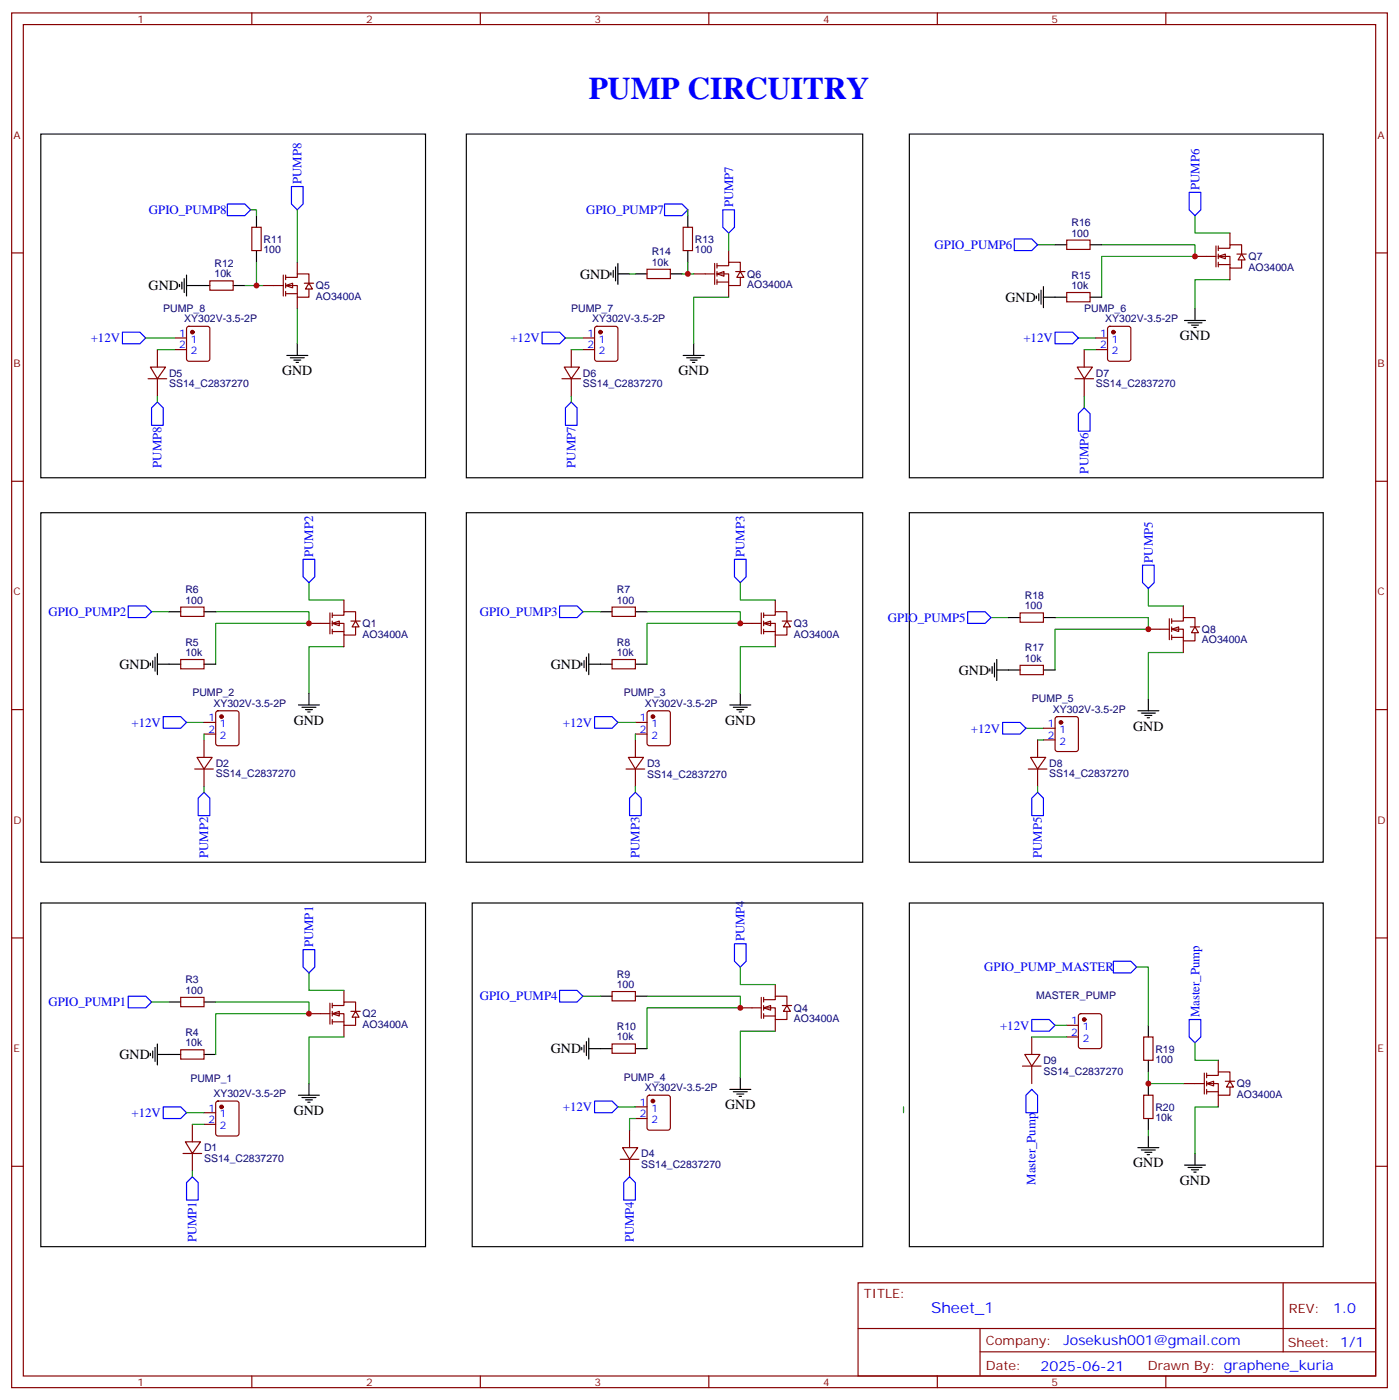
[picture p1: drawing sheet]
<svg xmlns="http://www.w3.org/2000/svg" width="423mm" height="424mm" viewBox="0 0 423 424" stroke-linecap="round" stroke-linejoin="round" font-family="sans-serif">
<g fill="none" stroke="#870000" stroke-width=".35">
<path d="M3.5 3.9h416.3v416.3h-416.3zM7.1 7.4h409.2v409.3h-409.2zM76.2 3.9v3.5M145.3 3.9v3.5M214.5 3.9v3.5M283.6 3.9v3.5M352.8 3.9v3.5M3.5 76.6h3.6M416.3 76.6h3.5M3.5 145.7h3.6M416.3 145.7h3.5M3.5 214.9h3.6"/>
<path d="M416.3 214.9h3.5M3.5 284h3.6M416.3 284h3.5M54.7 302h7v2.8h-7zM54.7 317.9h7v2.8h-7zM61.7 336.9h3.6M65.5 333.6l.5-.2h5.6l.7 .4v9.5l-.4 .6-5.9 .1-.7-.5v-9.4zM3.5 353.2h3.6M55.4 349.3h5.6M56.1 345.8h4.6l-2.5 3.5zM58.2 340.5v5.3M58.2 349.3v5.3"/>
<path d="M61.7 340.5h3.6M416.3 353.2h3.5M259.6 388.4h156.7v28.3h-156.7zM388.3 388.5v20.8M76.2 416.7v3.5M145.3 416.7v3.5M214.5 416.7v3.5M259.7 402.3h156.4M283.6 416.7v3.5M296.6 409.3h119.5M296.6 402.3v14.1M352.8 416.7v3.5"/>
</g>
<circle cx="67" cy="335.2" r=".53" fill="#870000" stroke="#870000" stroke-width=".35"/>
<path d="M51.2 303.4h3.5M51.2 319.3h3.5M61.7 303.4h3.6M61.7 319.3h3.6" fill="none" stroke="#000" stroke-width=".35"/>
<g fill="#fff" stroke="#870000" stroke-width=".35">
<path d="M100.5 307l2.2-.8v1.5z"/>
<path d="M107.6 306.2l1.1 1.8h-2.2z"/>
</g>
<path d="M104.1 299.9v3.5M93.5 307h6.3M99.8 303.8v6.3M100.5 304.5h3.6v-1.1h3.5v2.8M100.5 307h3.6v3.5h3.5v-2.5M100.5 309.4h3.6M100.5 303.8v1.4M100.5 306.2v1.5M100.5 308.7v1.4M104.1 310.5v3.5M106.2 306.2h2.8" fill="none" stroke="#870000" stroke-width=".35"/>
<path d="M91.7 169.4h3.5v5.3l-1.7 1.7-1.8-1.7zM38.8 183.5h5.3l1.8 1.7-1.8 1.8h-5.3zM49.4 217h5.3l1.7 1.8-1.7 1.7h-5.3zM61.7 239.9l1.8 1.8v5.3h-3.5v-5.3zM91.7 287.5h3.5v5.3l-1.7 1.8-1.8-1.8zM38.8 301.7h5.3l1.8 1.7-1.8 1.8h-5.3zM49.4 335.2h5.3l1.7 1.7-1.7 1.8h-5.3zM58.2 356.3l1.8 1.8v5.3h-3.6v-5.3z" fill="none" stroke="#00f" stroke-width=".35"/>
<path d="M93.5 176.4v5.3h10.6M45.9 185.2h5.3M65.3 185.2h28.2v3.6h-28.2v12.3M104.1 195.8h-10.6v14.1M56.4 218.8h5.3M93.5 294.6v5.3h10.6M45.9 303.4h5.3M65.3 303.4h28.2v3.6h-28.2v12.3M104.1 314h-10.6v14.1M56.4 336.9h5.3" fill="none" stroke="#008700" stroke-width=".35"/>
<g fill="none" stroke="#000" stroke-width=".35">
<path d="M12.3 155.3h116.5v105.8h-116.5zM46.9 199v4.2M47.6 197.9v6.4M45.5 200.8v.7M46.2 200.1v2.1M47.6 201.1h3.6M90.3 213.5h6.4M91.4 214.2h4.2M92.4 214.9h2.1M93.1 215.6h.7M93.5 209.9v3.6M12.3 273.4h116.5v104.1h-116.5z"/>
<path d="M45.5 318.9v.8M46.2 318.2v2.2M46.9 317.2v4.2M47.6 319.3h3.6M47.6 316.1v6.4M90.3 331.6h6.4M91.4 332.4h4.2M92.4 333.1h2.1M93.1 333.8h.7M93.5 328.1v3.5"/>
</g>
<g fill="#fff" stroke="#870000" stroke-width=".35">
<path d="M100.5 188.8l2.2-.7v1.4z"/>
<path d="M107.6 188.1l1.1 1.7h-2.2z"/>
</g>
<g fill="none" stroke="#870000" stroke-width=".35">
<path d="M54.7 199.7h7v2.8h-7zM54.7 183.8h7v2.9h-7zM93.5 188.8h6.3M99.8 185.6v6.3M100.5 186.3h3.6v-1.1h3.5v2.9M100.5 188.8h3.6v3.5h3.5v-2.5M100.5 191.2h3.6M100.5 185.6v1.4M100.5 188.1v1.4M100.5 190.5v1.4M104.1 181.7v3.5M104.1 192.3v3.5"/>
<path d="M106.2 188.1h2.8M185.2 183.8h7.1v2.9h-7.1zM185.2 199.7h7.1v2.8h-7.1zM61.7 218.8h3.6M65.5 215.4l.5-.2h5.6l.7 .5v9.4l-.4 .7h-5.9l-.7-.4v-9.5zM192.3 218.8h3.5M196 215.4l.5-.2h5.6l.7 .5v9.4l-.4 .7h-5.9l-.7-.4v-9.5zM58.9 232.9h5.7M59.6 229.3h4.6l-2.5 3.6zM61.7 222.3h3.6M61.7 224v5.3M61.7 232.9v5.3"/>
<path d="M189.4 232.9h5.7M190.1 229.3h4.6l-2.4 3.6zM192.3 222.3h3.5M192.3 224v5.3M192.3 232.9v5.3"/>
</g>
<path d="M51.2 185.2h3.5M61.7 185.2h3.6M181.7 185.2h3.5M192.3 185.2h3.5M51.2 201.1h3.5M61.7 201.1h3.6M181.7 201.1h3.5M192.3 201.1h3.5" fill="none" stroke="#000" stroke-width=".35"/>
<g fill="#870000" stroke="#870000" stroke-width=".35">
<circle cx="67" cy="217" r=".53"/>
<circle cx="197.6" cy="217" r=".53"/>
</g>
<g fill="#fff" stroke="#870000" stroke-width=".35">
<path d="M231.1 188.8l2.1-.7v1.4z"/>
<path d="M238.1 188.1l1.1 1.7h-2.1z"/>
</g>
<g fill="none" stroke="#870000" stroke-width=".35">
<path d="M224 188.8h6.4M230.4 185.6v6.3M231.1 186.3h3.5v-1.1h3.5v2.9M231.1 188.8h3.5v3.5h3.5v-2.5M231.1 191.2h3.5M231.1 185.6v1.4M231.1 188.1v1.4M231.1 190.5v1.4M234.6 181.7v3.5M234.6 192.3v3.5M236.7 188.1h2.8M185.2 300.2h7.1v2.9h-7.1z"/>
<path d="M185.2 316.1h7.1v2.8h-7.1zM192.3 335.2h3.5M192.3 338.7h3.5M196 331.9l.5-.3h5.6l.7 .5v9.4l-.4 .7h-5.9l-.7-.4v-9.4zM187.7 351h5.6M188.4 347.5h4.6l-2.5 3.5zM190.5 342.2v5.3M190.5 351v5.3"/>
</g>
<path d="M222.2 169.4h3.6v5.3l-1.8 1.7-1.8-1.7zM169.3 183.5h5.3l1.8 1.7-1.8 1.8h-5.3zM179.9 217h5.3l1.8 1.8-1.8 1.7h-5.3zM192.3 239.9l1.7 1.8v5.3h-3.5v-5.3z" fill="none" stroke="#00f" stroke-width=".35"/>
<path d="M224 176.4v5.3h10.6M176.4 185.2h5.3M195.8 185.2h28.2v3.6h-28.2v12.3M234.6 195.8h-10.6v14.1M187 218.8h5.3" fill="none" stroke="#008700" stroke-width=".35"/>
<g fill="none" stroke="#000" stroke-width=".35">
<path d="M141.1 155.3h120v105.8h-120zM177.4 199v4.2M178.2 197.9v6.4M176 200.8v.7M176.7 200.1v2.1M178.2 201.1h3.5M220.8 213.5h6.4M221.9 214.2h4.2M223 214.9h2.1M223.7 215.6h.7M224 209.9v3.6M181.7 301.7h3.5"/>
<path d="M181.7 317.5h3.5M192.3 301.7h3.5M192.3 317.5h3.5"/>
</g>
<circle cx="197.6" cy="333.4" r=".53" fill="#870000" stroke="#870000" stroke-width=".35"/>
<g fill="#fff" stroke="#870000" stroke-width=".35">
<path d="M231.1 305.2l2.1-.7v1.4z"/>
<path d="M238.1 304.5l1.1 1.7h-2.1z"/>
</g>
<g fill="none" stroke="#870000" stroke-width=".35">
<path d="M76.2 68.8h2.8v7.1h-2.8zM56.7 99l.4-.2h5.7l.6 .4 .1 9.5-.5 .6-5.9 .1-.6-.5-.1-9.4zM63.5 85.1h7.1v2.8h-7.1zM44.8 114.7h5.6M45.5 111.2h4.6l-2.5 3.5zM47.6 105.9v5.3M47.6 114.7v5.3M52.9 102.3h3.5M52.9 105.9h3.5M234.6 298.1v3.6M224 305.2h6.4M230.4 302v6.4"/>
<path d="M231.1 302.7h3.5v-1h3.5v2.8M231.1 305.2h3.5v3.5h3.5v-2.5M231.1 307.7h3.5M231.1 302v1.4M231.1 304.5v1.4M231.1 307v1.4M234.6 308.7v3.5M236.7 304.5h2.8"/>
</g>
<path d="M169.3 299.9h5.3l1.8 1.8-1.8 1.7h-5.3zM222.2 285.8h3.6v5.3l-1.8 1.7-1.8-1.7zM179.9 333.4h5.3l1.8 1.8-1.8 1.7h-5.3zM190.5 356.3l1.8 1.8v5.3h-3.6v-5.3z" fill="none" stroke="#00f" stroke-width=".35"/>
<path d="M224 292.8v5.3h10.6M176.4 301.7h5.3M195.8 301.7h28.2v3.5h-28.2v12.3M234.6 312.2h-10.6v14.2M187 335.2h5.3" fill="none" stroke="#008700" stroke-width=".35"/>
<g fill="none" stroke="#000" stroke-width=".35">
<path d="M77.6 65.3v3.5M77.6 75.9v3.5M60 86.5h3.5M70.6 86.5h3.5M142.9 273.4h118.2v104.1h-118.2zM176 317.2v.7M176.7 316.5v2.1M177.4 315.4v4.3M178.2 317.5h3.5M178.2 314.4v6.3M220.8 329.9h6.4M221.9 330.6h4.2"/>
<path d="M223 331.3h2.1M223.7 332h.7M224 326.4v3.5"/>
</g>
<circle cx="58.2" cy="100.6" r=".53" fill="#870000" stroke="#870000" stroke-width=".35"/>
<g fill="#fff" stroke="#870000" stroke-width=".35">
<path d="M86.4 86.5l2.1-.7v1.4z"/>
<path d="M93.5 85.8l1 1.7h-2.1z"/>
</g>
<g fill="none" stroke="#870000" stroke-width=".35">
<path d="M90 79.4v3.5M206.7 68.8h2.8v7.1h-2.8zM79.4 86.5h6.3M85.7 83.3v6.3M86.4 84h3.6v-1.1h3.5v2.9M86.4 86.5h3.6v3.5h3.5v-2.5M86.4 88.9h3.6M86.4 83.3v1.4M86.4 85.8v1.4M86.4 88.2v1.4M90 90v3.5M92.1 85.8h2.8"/>
<path d="M180.2 99l.4-.2h5.7l.6 .4 .1 9.5-.5 .6-5.9 .1-.6-.5-.1-9.4zM195.8 81.5h7v2.8h-7zM170 114.7h5.7M170.7 111.2h4.6l-2.4 3.5zM172.9 105.9v5.3M172.9 114.7v5.3M176.4 102.3h3.5M176.4 105.9h3.5"/>
</g>
<path d="M88.2 56.5h3.5v5.3l-1.7 1.7-1.8-1.7zM68.8 61.8h5.3l1.7 1.7-1.7 1.8h-5.3zM37 100.6h5.3l1.8 1.7-1.8 1.8h-5.3zM45.9 123.5l1.7-1.8 1.8 1.8v5.3h-3.5z" fill="none" stroke="#00f" stroke-width=".35"/>
<path d="M90 63.5v15.9M90 93.5v10.6M44.1 102.3h8.8" fill="none" stroke="#008700" stroke-width=".35"/>
<g fill="none" stroke="#000" stroke-width=".35">
<path d="M12.3 40.6h116.5v104.1h-116.5zM208.1 65.3v3.5M208.1 75.9v3.5M54.3 86.1v.7M55 85.4v2.1M55.7 84.3v4.3M56.4 86.5h3.6M56.4 83.3v6.3M192.3 82.9h3.5M202.8 82.9h3.6M86.8 107.6h6.3M87.8 108.3h4.3"/>
<path d="M88.9 109h2.1M89.6 109.7h.7M90 104.1v3.5"/>
</g>
<circle cx="181.7" cy="100.6" r=".53" fill="#870000" stroke="#870000" stroke-width=".35"/>
<g fill="#fff" stroke="#870000" stroke-width=".35">
<path d="M217 82.9l2.1-.7v1.4z"/>
<path d="M224 82.2l1.1 1.8h-2.1z"/>
</g>
<path d="M216.3 79.8v6.3M217 79.8v1.4M220.5 75.9v3.5M209.9 82.9h6.4M217 80.5h3.5v-1.1h3.5v2.8M217 82.9h3.5v3.6h3.5v-2.5M217 85.4h3.5M217 82.2v1.4M217 84.7v1.4M220.5 86.5v3.5M222.6 82.2h2.8" fill="none" stroke="#870000" stroke-width=".35"/>
<path d="M359.8 58.2h3.6v5.3l-1.8 1.8-1.8-1.8zM201.1 61.8h5.3l1.7 1.7-1.7 1.8h-5.3zM218.7 63.5h3.5v5.3l-1.7 1.8-1.8-1.8zM306.9 72.4h5.3l1.8 1.7-1.8 1.8h-5.3zM164 100.6h5.3l1.8 1.7-1.8 1.8h-5.3zM319.3 100.6h5.3l1.7 1.7-1.7 1.8h-5.3zM172.9 121.7l1.7 1.8v5.3h-3.5v-5.3zM328.1 123.5l1.7 1.8v5.3h-3.5v-5.3z" fill="none" stroke="#00f" stroke-width=".35"/>
<path d="M220.5 70.6v5.3M314 74.1h5.3M333.4 74.1h28.2v3.5h-28.2v12.4M361.6 65.3v5.3h10.6M220.5 90h-10.6v14.1M372.2 84.7h-10.6v8.8M171.1 102.3h5.3M326.3 102.3h5.3" fill="none" stroke="#008700" stroke-width=".35"/>
<g fill="none" stroke="#000" stroke-width=".35">
<path d="M141.1 40.6h120v104.1h-120zM275.2 40.6h125.2v104.1h-125.2zM187 79.8v6.3M184.9 82.6v.7M185.6 81.9v2.1M186.3 80.8v4.3M187 82.9h3.5M313.6 89.6v.7M314.3 88.9v2.2M315 87.9v4.2M315.7 90h3.6M315.7 86.8v6.4"/>
<path d="M358.4 97h6.4M359.5 97.8h4.2M360.5 98.5h2.2M361.2 99.2h.7M361.6 93.5v3.5M206.7 107.6h6.4M207.8 108.3h4.2M208.8 109h2.2M209.5 109.7h.8M209.9 104.1v3.5"/>
</g>
<g fill="#fff" stroke="#870000" stroke-width=".35">
<path d="M368.7 77.6l2.1-.7v1.5z"/>
<path d="M375.7 76.9l1.1 1.8h-2.2z"/>
</g>
<g fill="none" stroke="#870000" stroke-width=".35">
<path d="M322.8 72.7h7v2.8h-7zM361.6 77.6h6.3M367.9 74.5v6.3M368.7 75.2h3.5v-1.1h3.5v2.8M368.7 77.6h3.5v3.6h3.5v-2.5M368.7 74.5v1.4M368.7 76.9v1.5M368.7 79.4v1.4M372.2 70.6v3.5M374.3 76.9h2.8M322.8 88.6h7v2.8h-7zM335.4 99l.4-.2h5.7l.6 .4 .1 9.5-.5 .6-5.9 .1-.6-.5-.1-9.4z"/>
<path d="M368.7 80.1h3.5M372.2 81.2v3.5M325.3 114.7h5.6M326 111.2h4.6l-2.5 3.5zM328.1 105.9v5.3M328.1 114.7v5.3M331.6 102.3h3.5M331.6 105.9h3.5"/>
</g>
<g fill="none" stroke="#000" stroke-width=".35">
<path d="M319.3 74.1h3.5M329.8 74.1h3.6M319.3 90h3.5M329.8 90h3.6M275.2 155.3h125.2v105.8h-125.2zM301.6 199.7v6.4M299.5 202.5v.7M300.2 201.8v2.1M300.9 200.8v4.2M301.6 202.9h3.6M344.3 215.2h6.4M345.4 215.9h4.2"/>
<path d="M346.4 216.6h2.1M347.1 217.3h.7M347.5 211.7v3.5"/>
</g>
<circle cx="336.9" cy="100.6" r=".53" fill="#870000" stroke="#870000" stroke-width=".35"/>
<path d="M347.5 178.2v5.3h10.6M299.9 187h5.3M319.3 187h28.2v3.5h-28.2v12.4M358.1 197.6h-10.6v14.1M310.4 220.5h5.3" fill="none" stroke="#008700" stroke-width=".35"/>
<path d="M345.7 171.1h3.5v5.3l-1.7 1.8-1.8-1.8zM303.4 218.8h5.3l1.7 1.7-1.7 1.8h-5.3zM314 239.9l1.7 1.8v5.3h-3.5v-5.3z" fill="none" stroke="#00f" stroke-width=".35"/>
<g fill="#fff" stroke="#870000" stroke-width=".35">
<path d="M354.5 190.5l2.2-.7v1.4z"/>
<path d="M361.6 189.8l1.1 1.8h-2.2z"/>
</g>
<g fill="none" stroke="#870000" stroke-width=".35">
<path d="M308.7 185.6h7v2.8h-7zM347.5 190.5h6.3M353.8 187.4v6.3M354.5 188.1h3.6v-1.1h3.5v2.8M354.5 190.5h3.6v3.6h3.5v-2.5M354.5 193h3.6M354.5 187.4v1.4M354.5 189.8v1.4M354.5 192.3v1.4M358.1 183.5v3.5M358.1 194.1v3.5M360.2 189.8h2.8"/>
<path d="M308.7 201.5h7v2.8h-7zM319.5 217.2l.5-.2h5.6l.7 .4v9.5l-.4 .6-5.9 .1-.7-.5v-9.4zM311.1 232.9h5.7M311.9 229.3h4.5l-2.4 3.6zM314 224v5.3M314 232.9v5.3M315.7 220.5h3.6M315.7 224h3.6M310.1 319.3h4.6l-2.5 3.5zM312.2 314v5.3M322.8 310.5h3.5M322.8 314h3.5"/>
<path d="M326.6 307.2l.4-.2h5.7l.6 .4 .1 9.4-.5 .7h-5.9l-.6-.4-.1-9.4zM346.1 314h2.8v7.1h-2.8zM309.4 322.8h5.6M312.2 322.8v5.3M346.1 331.6h2.8v7.1h-2.8z"/>
</g>
<path d="M305.2 187h3.5M315.7 187h3.6M305.2 202.9h3.5M315.7 202.9h3.6M347.5 310.5v3.5M347.5 321.1v3.5M347.5 328.1v3.5M347.5 338.7v3.5" fill="none" stroke="#000" stroke-width=".35"/>
<g fill="#870000" stroke="#870000" stroke-width=".35">
<circle cx="321" cy="218.8" r=".53"/>
<circle cx="328.1" cy="308.7" r=".53"/>
</g>
<g fill="#fff" stroke="#870000" stroke-width=".35">
<path d="M365.1 328.1l2.1-.7v1.4z"/>
<path d="M372.2 327.4l1 1.8h-2.1z"/>
</g>
<path d="M358.1 328.1h6.3M364.4 324.9v6.4M365.1 325.6h3.6v-1h3.5v2.8M365.1 328.1h3.6v3.5h3.5v-2.4M365.1 330.6h3.6M365.1 324.9v1.5M365.1 327.4v1.4M365.1 329.9v1.4M368.7 321.1v3.5M368.7 331.6v3.6M370.8 327.4h2.8" fill="none" stroke="#870000" stroke-width=".35"/>
<path d="M292.8 185.2h5.3l1.8 1.8-1.8 1.8h-5.3zM336.9 291.1h5.3l1.8 1.7-1.8 1.8h-5.3zM312.2 308.7h5.3l1.8 1.8-1.8 1.7h-5.3zM359.8 308.7h3.6v5.3l-1.8 1.8-1.8-1.8zM312.2 329.9l1.8 1.7v5.3h-3.6v-5.3z" fill="none" stroke="#00f" stroke-width=".35"/>
<g fill="none" stroke="#008700" stroke-width=".35">
<path d="M75.8 63.5h1.8v1.8M77.6 79.4v7.1M208.1 63.5v1.8M208.1 79.4v3.5M74.1 86.5h5.3M190.5 82.9h1.8M206.4 82.9h3.5M47.6 120v1.7M47.6 105.9h5.3M172.9 105.9h3.5M172.9 120v1.7M328.1 105.9h3.5"/>
<path d="M328.1 120v3.5M61.7 222.3v1.7M61.7 238.2v1.7M192.3 222.3v1.7M192.3 238.2v1.7M314 224h1.7M314 238.2v1.7M344 292.8h3.5v17.7M312.2 314h10.6M319.3 310.5h3.5M361.6 315.8v5.3h7.1M192.3 338.7h-1.8v3.5"/>
<path d="M273.4 335.2v1.7M347.5 324.6v3.5h10.6M368.7 335.2h-7.1v14.1M58.2 340.5h3.5M58.2 354.6v1.7M347.5 342.2v1.8"/>
</g>
<path d="M275.2 273.4h125.2v104.1h-125.2zM344.3 347.5h6.4M345.4 348.2h4.2M346.4 348.9h2.1M347.1 349.6h.7M347.5 344v3.5M358.4 352.8h6.4M359.5 353.5h4.2M360.5 354.2h2.2M361.2 354.9h.7M361.6 349.3v3.5" fill="none" stroke="#000" stroke-width=".35"/>
<g fill="#c00">
<circle cx="93.5" cy="307" r=".88"/>
<circle cx="93.5" cy="188.8" r=".88"/>
<circle cx="224" cy="188.8" r=".88"/>
<circle cx="224" cy="305.2" r=".88"/>
<circle cx="361.6" cy="77.6" r=".88"/>
<circle cx="347.5" cy="190.5" r=".88"/>
<circle cx="347.5" cy="328.1" r=".88"/>
<circle cx="77.6" cy="86.5" r=".88"/>
<circle cx="208.1" cy="82.9" r=".88"/>
</g>
<text font-size="9.5" fill="#00f" x="178.2" y="30">PUMP CIRCUITRY</text>
<text font-size="4.6" fill="#00f" x="281.7" y="397.5">Sheet_1</text>
<g font-size="4.2">
<text x="45" y="87.9">GND</text>
<text x="175.5" y="84.3">GND</text>
<text x="304.3" y="91.4">GND</text>
<text x="357" y="103.1">GND</text>
<text x="85.4" y="113.7">GND</text>
<text x="205.3" y="113.7">GND</text>
<text x="36.2" y="202.5">GND</text>
<text x="166.7" y="202.5">GND</text>
<text x="290.2" y="204.3">GND</text>
<text x="88.9" y="219.5">GND</text>
<text x="219.4" y="219.5">GND</text>
<text x="342.9" y="221.3">GND</text>
<text x="36.2" y="320.7">GND</text>
<text x="166.7" y="318.9">GND</text>
<text x="219.4" y="335.9">GND</text>
<text x="88.9" y="337.7">GND</text>
<text x="342.9" y="353.5">GND</text>
<text x="357" y="358.9">GND</text>
</g>
<g font-size="4.2" fill="#00f">
<text x="403.4" y="397.7">1.0</text>
<text x="321.8" y="407.3">Josekush001@gmail.com</text>
<text x="314.9" y="415.1">2025-06-21</text>
</g>
<g font-size="3.9" fill="#00f">
<text x="91.3" y="55.8" transform="rotate(-90 91.3 55.8)">PUMP8</text>
<text x="362.9" y="57.5" transform="rotate(-90 362.9 57.5)">PUMP6</text>
<text x="45.1" y="64.8">GPIO_PUMP8</text>
<text x="177.4" y="64.8">GPIO_PUMP7</text>
<text x="221.8" y="62.8" transform="rotate(-90 221.8 62.8)">PUMP7</text>
<text x="282.8" y="75.3">GPIO_PUMP6</text>
<text x="27.4" y="103.6">+12V</text>
<text x="154.4" y="103.6">+12V</text>
<text x="309.7" y="103.6">+12V</text>
<text x="48.9" y="141.6" transform="rotate(-90 48.9 141.6)">PUMP8</text>
<text x="174.1" y="141.6" transform="rotate(-90 174.1 141.6)">PUMP7</text>
<text x="329.3" y="143.4" transform="rotate(-90 329.3 143.4)">PUMP6</text>
<text x="94.8" y="168.7" transform="rotate(-90 94.8 168.7)">PUMP2</text>
<text x="225.3" y="168.7" transform="rotate(-90 225.3 168.7)">PUMP3</text>
<text x="348.8" y="170.4" transform="rotate(-90 348.8 170.4)">PUMP5</text>
<text x="14.7" y="186.5">GPIO_PUMP2</text>
<text x="145.2" y="186.5">GPIO_PUMP3</text>
<text x="268.7" y="188.2">GPIO_PUMP5</text>
<text x="39.8" y="220.1">+12V</text>
<text x="170.3" y="220.1">+12V</text>
<text x="293.8" y="221.8">+12V</text>
<text x="63" y="259.8" transform="rotate(-90 63 259.8)">PUMP2</text>
<text x="193.5" y="259.8" transform="rotate(-90 193.5 259.8)">PUMP3</text>
<text x="315.2" y="259.8" transform="rotate(-90 315.2 259.8)">PUMP5</text>
<text x="94.8" y="286.8" transform="rotate(-90 94.8 286.8)">PUMP1</text>
<text x="225.3" y="285.1" transform="rotate(-90 225.3 285.1)">PUMP4</text>
<text x="297.8" y="293.9">GPIO_PUMP_MASTER</text>
<text x="14.7" y="304.6">GPIO_PUMP1</text>
<text x="145.2" y="302.8">GPIO_PUMP4</text>
<text x="302.6" y="311.8">+12V</text>
<text x="362.9" y="308" transform="rotate(-90 362.9 308)">Master_Pump</text>
<text x="39.8" y="338.2">+12V</text>
<text x="170.3" y="336.5">+12V</text>
<text x="313.4" y="358.7" transform="rotate(-90 313.4 358.7)">Master_Pump</text>
<text x="59.5" y="376.2" transform="rotate(-90 59.5 376.2)">PUMP1</text>
<text x="191.8" y="376.2" transform="rotate(-90 191.8 376.2)">PUMP4</text>
</g>
<g font-size="3.9" fill="#800">
<text x="261.4" y="393">TITLE:</text>
<text x="390" y="397.7">REV:</text>
<text x="298.3" y="407.2">Company:</text>
<text x="389.7" y="407.8">Sheet: 1/1</text>
<text x="298.3" y="414.9">Date:</text>
<text x="347.4" y="415">Drawn By: graphene_kuria</text>
</g>
<g font-size="3.2" fill="#800">
<text x="41.6" y="6.9">1</text>
<text x="110.8" y="6.9">2</text>
<text x="179.9" y="6.9">3</text>
<text x="249.1" y="6.9">4</text>
<text x="318.2" y="6.9">5</text>
<text x="4.1" y="42">A</text>
<text x="416.8" y="42">A</text>
<text x="4.1" y="111.2">B</text>
<text x="416.8" y="111.2">B</text>
<text x="4.1" y="180.3">C</text>
<text x="416.8" y="180.3">C</text>
<text x="4.1" y="249.4">D</text>
<text x="416.8" y="249.4">D</text>
<text x="4.1" y="318.6">E</text>
<text x="416.8" y="318.6">E</text>
<text x="41.6" y="419.7">1</text>
<text x="110.8" y="419.7">2</text>
<text x="179.9" y="419.7">3</text>
<text x="249.1" y="419.7">4</text>
<text x="318.2" y="419.7">5</text>
</g>
<g font-size="3.2" fill="#000080">
<text x="324.2" y="71.6">100</text>
<text x="324.2" y="68.5">R16</text>
<text x="79.7" y="76.7">100</text>
<text x="79.7" y="73.5">R11</text>
<text x="197.2" y="77.3">R14</text>
<text x="210.3" y="76.7">100</text>
<text x="210.3" y="73.5">R13</text>
<text x="64.9" y="84">10k</text>
<text x="64.9" y="80.8">R12</text>
<text x="197.2" y="80.5">10k</text>
<text x="377.8" y="81.9">AO3400A</text>
<text x="377.8" y="78.8">Q7</text>
<text x="95.6" y="87.6">Q5</text>
<text x="226.1" y="87.2">AO3400A</text>
<text x="226.1" y="84.1">Q6</text>
<text x="324.2" y="87.5">10k</text>
<text x="324.2" y="84.3">R15</text>
<text x="49.4" y="94.5">PUMP_8</text>
<text x="95.6" y="90.8">AO3400A</text>
<text x="172.9" y="94.5">PUMP_7</text>
<text x="328.1" y="94.5">PUMP_6</text>
<text x="55.7" y="97.6">XY302V-3.5-2P</text>
<text x="179.2" y="97.6">XY302V-3.5-2P</text>
<text x="334.4" y="97.6">XY302V-3.5-2P</text>
<text x="51.2" y="117.2">SS14_C2837270</text>
<text x="51.2" y="114.1">D5</text>
<text x="176.4" y="117.2">SS14_C2837270</text>
<text x="176.4" y="114.1">D6</text>
<text x="331.6" y="117.3">SS14_C2837270</text>
<text x="331.6" y="114.1">D7</text>
<text x="56.1" y="179.6">R6</text>
<text x="186.6" y="179.6">R7</text>
<text x="56.1" y="182.8">100</text>
<text x="186.6" y="182.8">100</text>
<text x="310.1" y="184.5">100</text>
<text x="310.1" y="181.4">R18</text>
<text x="109.7" y="189.9">Q1</text>
<text x="240.2" y="189.9">Q3</text>
<text x="363.7" y="191.7">Q8</text>
<text x="56.1" y="195.5">R5</text>
<text x="109.7" y="193.1">AO3400A</text>
<text x="186.6" y="195.5">R8</text>
<text x="240.2" y="193.1">AO3400A</text>
<text x="310.1" y="197.2">R17</text>
<text x="363.7" y="194.8">AO3400A</text>
<text x="56.1" y="198.6">10k</text>
<text x="186.6" y="198.6">10k</text>
<text x="310.1" y="200.4">10k</text>
<text x="58.2" y="210.9">PUMP_2</text>
<text x="64.6" y="214.1">XY302V-3.5-2P</text>
<text x="188.7" y="210.9">PUMP_3</text>
<text x="195.1" y="214.1">XY302V-3.5-2P</text>
<text x="312.2" y="212.6">PUMP_5</text>
<text x="318.6" y="215.8">XY302V-3.5-2P</text>
<text x="65.3" y="232.3">D2</text>
<text x="195.8" y="232.2">D3</text>
<text x="317.5" y="232.3">D8</text>
<text x="65.3" y="235.4">SS14_C2837270</text>
<text x="195.8" y="235.5">SS14_C2837270</text>
<text x="317.5" y="235.4">SS14_C2837270</text>
<text x="56.1" y="297.8">R3</text>
<text x="186.6" y="299.2">100</text>
<text x="186.6" y="296">R9</text>
<text x="56.1" y="301">100</text>
<text x="313.5" y="302.6">MASTER_PUMP</text>
<text x="109.7" y="311.2">AO3400A</text>
<text x="109.7" y="308.1">Q2</text>
<text x="186.6" y="311.9">R10</text>
<text x="240.2" y="309.5">AO3400A</text>
<text x="240.2" y="306.3">Q4</text>
<text x="56.1" y="316.8">10k</text>
<text x="56.1" y="313.7">R4</text>
<text x="186.6" y="315.1">10k</text>
<text x="315.7" y="322.2">D9</text>
<text x="349.6" y="321.8">100</text>
<text x="349.6" y="318.7">R19</text>
<text x="57.6" y="327.5">PUMP_1</text>
<text x="188.7" y="327.3">PUMP_4</text>
<text x="315.7" y="325.4">SS14_C2837270</text>
<text x="374.3" y="329.2">Q9</text>
<text x="64.6" y="332.2">XY302V-3.5-2P</text>
<text x="195.1" y="330.5">XY302V-3.5-2P</text>
<text x="374.3" y="332.4">AO3400A</text>
<text x="349.6" y="339.5">10k</text>
<text x="349.6" y="336.3">R20</text>
<text x="61.7" y="351.9">SS14_C2837270</text>
<text x="61.7" y="348.7">D1</text>
<text x="194" y="353.6">SS14_C2837270</text>
<text x="194" y="350.4">D4</text>
</g>
<g font-size="3.2" fill="#00f">
<text x="54.3" y="102">1</text>
<text x="177.7" y="102">1</text>
<text x="332.9" y="102">1</text>
<text x="54.3" y="105.5">2</text>
<text x="57.7" y="103.8">1</text>
<text x="57.7" y="107.3">2</text>
<text x="177.7" y="105.5">2</text>
<text x="181.2" y="103.8">1</text>
<text x="181.2" y="107.3">2</text>
<text x="332.9" y="105.5">2</text>
<text x="336.4" y="103.8">1</text>
<text x="336.4" y="107.3">2</text>
<text x="63.1" y="218.4">1</text>
<text x="63.1" y="221.9">2</text>
<text x="66.6" y="220.2">1</text>
<text x="193.6" y="218.4">1</text>
<text x="193.6" y="221.9">2</text>
<text x="197.1" y="220.2">1</text>
<text x="317.1" y="220.2">1</text>
<text x="320.6" y="221.9">1</text>
<text x="66.6" y="223.7">2</text>
<text x="197.1" y="223.7">2</text>
<text x="317.1" y="223.7">2</text>
<text x="320.6" y="225.5">2</text>
<text x="324.1" y="310.1">1</text>
<text x="327.6" y="311.9">1</text>
<text x="324.1" y="313.7">2</text>
<text x="327.6" y="315.4">2</text>
<text x="193.6" y="334.8">1</text>
<text x="63.1" y="336.6">1</text>
<text x="63.1" y="340.1">2</text>
<text x="66.6" y="338.3">1</text>
<text x="66.6" y="341.9">2</text>
<text x="193.6" y="338.3">2</text>
<text x="197.1" y="336.6">1</text>
<text x="197.1" y="340.1">2</text>
</g>
</svg>
